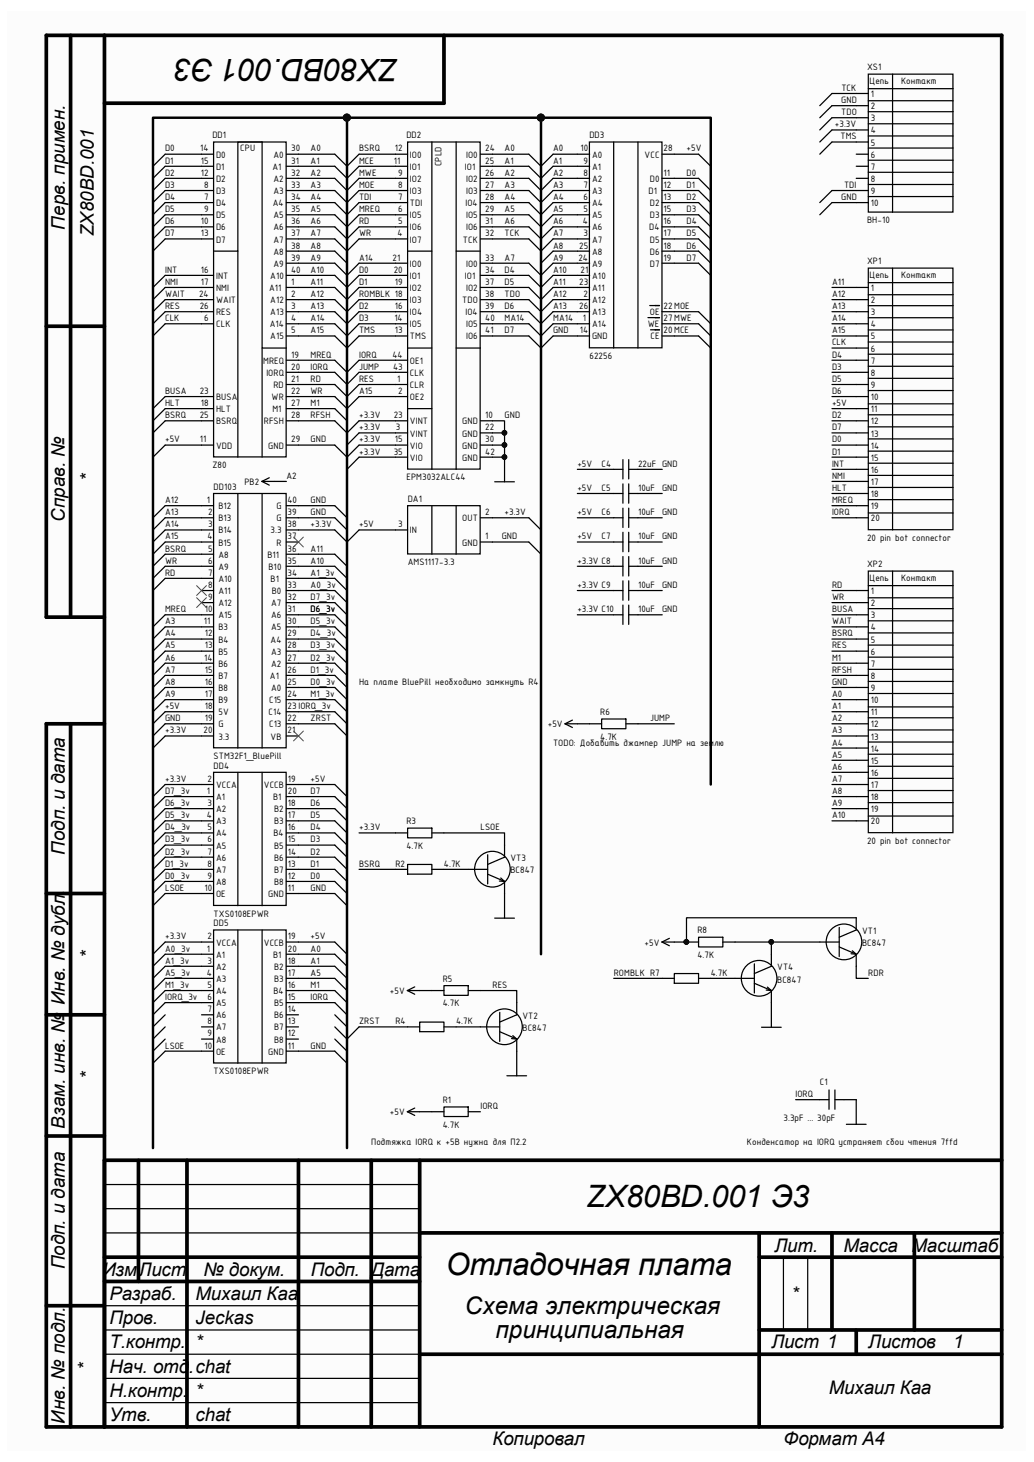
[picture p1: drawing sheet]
<svg xmlns="http://www.w3.org/2000/svg" width="210mm" height="297mm" viewBox="0 0 210 297" stroke-linecap="round" stroke-linejoin="round" font-family="sans-serif">
<path d="M1.5 2.3h206.9v292.5h-206.9z" fill="#fcfcfc"/>
<g fill="none" stroke="#000" stroke-width=".75">
<path d="M14.3 7.2v118.2M21.2 7.2v282.7M90.2 7.2v13.8h-69M9.4 66.3h11.8M21.2 125.4h-11.8v-118.2h194.1v282.7h-194.1v-142.9h11.8M14.3 147v142.9M9.4 181.5h11.8M9.4 206.2h11.8M9.4 230.8h11.8M21.2 235.7h182.3M28.1 235.7v24.6M38 235.7v54.2"/>
<path d="M60.6 235.7v54.2M75.4 235.7v54.2M85.2 235.7v54.2M21.2 255.4h64M85.2 250.5h118.3M154.2 255.4h49.3M154.2 250.5v39.4M169 250.5v19.7M185.7 250.5v19.7M9.4 265.3h11.8M21.2 260.3h64M85.2 275.1h118.3"/>
<path d="M154.2 270.2h49.3M173.9 270.2v4.9"/>
</g>
<g fill="none" stroke="#000" stroke-width=".25">
<path d="M176.4 15.1h17.2v28h-17.2zM176.4 19h-7.4l-2.5 2.5M176.4 18h17.2M181.3 15.1v28M43.4 28.8h14.7v64h-14.7zM43.4 38.7h-9.9l-2.4 2.5M43.4 36.2h-9.9l-2.4 2.5M43.4 33.8h-9.9l-2.4 2.4M43.4 31.3h-9.9l-2.4 2.5M58.2 38.7h9.8l2.5 2.5 2.4-2.5h9.9M58.2 36.2h9.8l2.5 2.5 2.4-2.5h9.9M58.2 33.8h9.8l2.5 2.4 2.4-2.4h9.9"/>
<path d="M58.2 31.3h9.8l2.5 2.5 2.4-2.5h9.9M82.8 28.8h14.7v66.5h-14.7zM87.7 28.8v66.6M92.6 28.8v66.6M97.6 31.3h9.8l2.5 2.5 2.4-2.5h7.5M97.6 33.8h9.8l2.5 2.4 2.4-2.4h7.5M97.6 38.7h9.8l2.5 2.5 2.4-2.5h7.5M97.6 36.2h9.8l2.5 2.5 2.4-2.5h7.5M119.7 28.8h14.8v41.9h-14.8zM124.6 28.8v41.9M129.6 28.8v41.9M134.5 36.2h7.4l2.5 2.5"/>
<path d="M134.5 38.7h7.4l2.5 2.5M134.5 31.3h7.4l2.5 2.5M173.9 36.2h2.5M173.9 33.8h2.5M173.9 31.3h2.5M176.4 38.7h-7.4l-2.5 2.5M176.4 28.8h-7.4l-2.5 2.5M176.4 21.5h-7.4l-2.5 2.4M176.4 23.9h-7.4l-2.5 2.5M176.4 26.4h-7.4l-2.5 2.4M176.4 20.5h17.2M176.4 22.7h17.2"/>
<path d="M176.4 25.1h17.2M176.4 27.6h17.2M176.4 30.1h17.2M176.4 32.6h17.2M176.4 35h17.2M176.4 37.5h17.2M176.4 39.9h17.2M43.4 51h4.9v-22.2h4.9v41.9h5M43.4 41.2h-9.9l-2.4 2.4M43.4 58.4h-9.9l-2.4 2.5M43.4 55.9h-9.9l-2.4 2.5M43.4 43.6h-9.9l-2.4 2.5"/>
<path d="M43.4 46.1h-9.9l-2.4 2.4M43.4 48.5h-9.9l-2.4 2.5M48.3 51v41.9M58.2 41.2h9.8l2.5 2.4 2.4-2.4h9.9M58.2 58.4h9.8l2.5 2.5 2.4-2.5h9.9M58.2 55.9h9.8l2.5 2.5 2.4-2.5h9.9M58.2 53.5h9.8l2.5 2.4 2.4-2.4h9.9M58.2 43.6h9.8l2.5 2.5 2.4-2.5h9.9M58.2 46.1h9.8l2.5 2.4 2.4-2.4h9.9M58.2 48.5h9.8l2.5 2.5 2.4-2.5h9.9M58.2 51h9.8l2.5 2.5M82.8 51h4.9"/>
<path d="M92.6 51h5M97.6 41.2h9.8l2.5 2.4 2.4-2.4h7.5M97.6 43.6h9.8l2.5 2.5 2.4-2.5h7.5M97.6 46.1h9.8l2.5 2.4 2.4-2.4h7.5M97.6 48.5h9.8l2.5 2.5 2.4-2.5h7.5M97.6 53.5h9.8l2.5 2.4 2.4-2.4h7.5M97.6 58.4h9.8l2.5 2.5 2.4-2.5h7.5M97.6 55.9h9.8l2.5 2.5 2.4-2.5h7.5M119.8 51h-7.5l-2.4 2.5M134.5 41.2h7.4l2.5 2.4M134.5 43.6h7.4l2.5 2.5M134.5 46.1h7.4l2.5 2.4"/>
<path d="M134.5 48.5h7.4l2.5 2.5M134.5 51h7.4l2.5 2.5M134.5 53.5h7.4l2.5 2.4M169 58.4h7.4M176.4 54.5h17.2v53.1h-17.2zM176.4 41.2h-7.4l-2.5 2.4M176.4 57.4h17.2M176.4 59.9h17.2M181.3 54.5v53.2M43.4 65.8h-9.9l-2.4 2.5M43.4 63.3h-9.9l-2.4 2.5M43.4 60.9h-9.9l-2.4 2.4"/>
<path d="M53.2 70.7v22.2M58.2 73.2h9.8l2.5 2.4 2.4-2.4h9.9M58.2 68.3h9.8l2.5 2.4 2.4-2.4h9.9M58.2 65.8h9.8l2.5 2.5 2.4-2.5h9.9M58.2 63.3h9.8l2.5 2.5 2.4-2.5h9.9M58.2 60.9h9.8l2.5 2.4 2.4-2.4h9.9M58.2 75.6h9.8l2.5 2.5 2.4-2.5h9.9M58.2 78.1h9.8l2.5 2.5 2.4-2.5h9.9M82.8 70.7h4.9M92.6 70.7h5M97.6 60.9h9.8l2.5 2.4 2.4-2.4h7.5M97.6 63.3h9.8l2.5 2.5 2.4-2.5h7.5"/>
<path d="M97.6 65.8h9.8l2.5 2.5 2.4-2.5h7.5M97.6 68.3h9.8l2.5 2.4 2.4-2.4h7.5M131.6 64.5h2.4M132 62.1h2M132.1 67h1.9M134.5 63.3h7.4l2.5 2.5M134.5 65.8h7.4l2.5 2.5M134.5 68.3h7.4l2.5 2.4M169 68.3h7.4M169 65.8h7.4M169 63.3h7.4M169 60.9h7.4"/>
<path d="M169 75.6h7.4M169 73.2h7.4M169 78.1h7.4M169 70.7h7.4M176.4 64.6h17.2M176.4 67h17.2M176.4 62.1h17.2M176.4 69.5h17.2M176.4 72h17.2M176.4 74.4h17.2M176.4 76.9h17.2M176.4 79.3h17.2"/>
<path d="M43.4 85.5h-9.9l-2.4 2.4M43.4 90.4h-9.9l-2.4 2.5M43.4 80.6h-9.9l-2.4 2.4M43.4 83h-9.9l-2.4 2.5M53.2 97.8h5M53.2 97.8l1.5 .8M54.7 97.1l-1.5 .7M58.2 85.5h9.8l2.5 2.4 2.4-2.4h9.9M58.2 90.4h9.8l2.5 2.5 2.4-2.5h9.9M58.2 80.6h9.8l2.5 2.4 2.4-2.4h9.9M58.2 83h9.8l2.5 2.5M82.8 87.9h-9.9l-2.4 2.5"/>
<path d="M82.8 92.9h-9.9l-2.4 2.5M82.8 83h4.9M97.6 85.5h4.9v7.4h-4.9M97.6 90.4h4.9M97.6 87.9h4.9M100.5 97.9h4M102.5 92.9v5M117.3 95.4h9.2M126.5 93.4v3.9M126.5 98.3v3.9M127.7 95.4h6.8M127.7 93.4v3.9"/>
<path d="M127.7 98.3v3.9M169 85.5h7.4M169 90.4h7.4M169 87.9h7.4M169 92.9h7.4M169 80.6h7.4M169 83h7.4M169 95.4h7.4M169 97.8h7.4M176.4 82h17.2M176.4 84.3h17.2M176.4 86.7h17.2"/>
<path d="M176.4 89.2h17.2M176.4 91.6h17.2M176.4 94.1h17.2M176.4 96.6h17.2M176.4 99h17.2M40.9 120h2.5M43.4 100.3h14.7v51.6h-14.7zM43.4 117.5h-9.9l-2.4 2.5M43.4 107.7h-9.9l-2.4 2.4M43.4 105.2h-9.9l-2.4 2.5M43.4 110.1h-9.9l-2.4 2.5M43.4 115h-9.9l-2.4 2.5"/>
<path d="M43.4 102.7h-9.9l-2.4 2.5M43.4 112.6h-9.9l-2.4 2.4M48.3 100.3v51.7M53.2 100.3v51.7M58.2 107.7h9.8l2.5 2.4 2.4-2.4h9.9M58.2 105.2h9.8l2.5 2.5M58.2 110.1h2.4M58.2 115h9.8l2.5 2.5M58.2 120h9.8l2.5 2.4M58.2 102.7h9.8l2.5 2.5M58.2 112.6h9.8l2.5 2.4M58.2 117.5h9.8l2.5 2.5"/>
<path d="M82.8 102.7h14.7v9.8h-14.7zM87.7 102.7v9.9M92.6 102.7v9.9M97.6 105.2h9.8l2.5 2.5M97.6 110.1h9.8l2.5 2.5M117.3 105.2h9.2M117.3 110.1h9.2M117.3 100.3h9.2M117.3 115h9.2M117.3 120h9.2M126.5 103.2v4M126.5 108.1v4"/>
<path d="M126.5 113.1v3.9M126.5 118v3.9M127.7 103.2v4M127.7 108.1v4M127.7 113.1v3.9M127.7 118v3.9M127.7 105.2h6.8M127.7 110.1h6.8M127.7 100.3h6.8M127.7 115h6.8M127.7 120h6.8M169 105.2h7.4"/>
<path d="M169 100.3h7.4M169 120h7.4M169 102.7h7.4M176.4 116h17.2v53.2h-17.2zM176.4 101.5h17.2M176.4 104.2h17.2M176.4 119h17.2M181.3 116v53.2M40.9 122.4h2.5M43.4 139.7h-9.9l-2.4 2.4M43.4 124.9h-9.9l-2.4 2.5M43.4 132.3h-9.9l-2.4 2.4"/>
<path d="M43.4 127.4h-9.9l-2.4 2.4M43.4 134.7h-9.9l-2.4 2.5M43.4 137.2h-9.9l-2.4 2.5M43.4 129.8h-9.9l-2.4 2.5M58.2 124.9h9.8l2.5 2.5M58.2 132.3h9.8l2.5 2.4M58.2 122.4h9.8l2.5 2.5M58.2 127.4h9.8l2.5 2.4M58.2 134.7h9.8l2.5 2.5M58.2 137.2h9.8l2.5 2.5M58.2 139.7h9.8l2.5 2.4M58.2 129.8h9.8l2.5 2.5"/>
<path d="M117.3 124.9h9.2M126.5 122.9v4M127.7 122.9v4M127.7 124.9h6.8M169 124.9h7.4M169 132.3h7.4M169 122.4h7.4M169 127.4h7.4M169 134.7h7.4M169 137.2h7.4M169 139.7h7.4M169 129.8h7.4"/>
<path d="M176.4 121.4h17.2M176.4 123.6h17.2M176.4 126.1h17.2M176.4 128.6h17.2M176.4 131.1h17.2M176.4 133.5h17.2M176.4 136h17.2M176.4 138.4h17.2M43.4 156.9h14.7v27h-14.7zM43.4 147h-9.9l-2.4 2.5M43.4 159.4h-9.9l-2.4 2.4M43.4 142.1h-9.9l-2.4 2.5"/>
<path d="M43.4 149.5h-9.9l-2.4 2.5M43.4 144.6h-9.9l-2.4 2.4M48.3 156.9v27.1M53.2 156.9v27.1M58.2 159.4h9.8l2.5 2.4M58.2 147h9.8l2.5 2.5M58.2 142.1h9.8l2.5 2.5M58.2 149.5h2.4M58.2 144.6h9.8l2.5 2.4M114.8 147h7.4M114.8 147l1.5 .8M116.3 146.3l-1.5 .7"/>
<path d="M122.2 146.1h4.9v1.9h-4.9zM127.1 147h9.9M169 159.4h7.4M169 147h7.4M169 142.1h7.4M169 149.5h7.4M169 144.6h7.4M169 152h7.4M169 154.4h7.4M169 156.9h7.4M176.4 140.9h17.2M176.4 143.6h17.2"/>
<path d="M176.4 145.8h17.2M176.4 148.3h17.2M176.4 150.7h17.2M176.4 153.2h17.2M176.4 155.7h17.2M176.4 158.1h17.2M43.4 161.8h-9.9l-2.4 2.5M43.4 164.3h-9.9l-2.4 2.5M43.4 166.8h-9.9l-2.4 2.4M43.4 169.2h-9.9l-2.4 2.5M43.4 171.7h-9.9l-2.4 2.4M43.4 174.1h-9.9l-2.4 2.5"/>
<path d="M43.4 176.6h-9.9l-2.4 2.5M43.4 179.1h-9.9l-2.4 2.4M58.2 161.8h9.8l2.5 2.5M58.2 164.3h9.8l2.5 2.5M58.2 166.8h9.8l2.5 2.4M58.2 169.2h9.8l2.5 2.5M58.2 171.7h9.8l2.5 2.4M58.2 174.1h9.8l2.5 2.5M58.2 176.6h9.8l2.5 2.5M58.2 179.1h9.8l2.5 2.4M72.9 169.2h9.9M72.9 176.6h9.9"/>
<path d="M82.8 168.2h4.9v2h-4.9zM82.8 175.6h4.9v2h-4.9zM87.7 169.2h14.8v4.9l-3.4 1.5M87.7 176.6h11.4M99.1 177.6l3.4 1.5v7.4M99.1 173.6v6M101.7 178.4l.8 .7-1.1-.1M169 161.8h7.4M169 164.3h7.4M169 166.8h7.4M176.4 160.6h17.2M176.4 163.1h17.2"/>
<path d="M176.4 165.8h17.2M43.4 188.9h14.7v27h-14.7zM43.4 181.5h-9.9l-2.4 2.5M43.4 193.9h-9.9l-2.4 2.4M43.4 196.3h-9.9l-2.4 2.5M43.4 198.8h-9.9l-2.4 2.4M43.4 191.4h-9.9l-2.4 2.5M48.3 188.9v27.1M53.2 188.9v27.1M58.2 181.5h9.8l2.5 2.5M58.2 193.9h9.8l2.5 2.4M58.2 196.3h9.8l2.5 2.5"/>
<path d="M58.2 198.8h9.8l2.5 2.4M58.2 191.4h9.8l2.5 2.5M100.5 186.5h4M124.6 198.8h12.4M134.5 191.4l1.5 .7M136 190.6l-1.5 .8M137 197.8h4.9v2h-4.9zM139.4 191.4h2.5M141.9 190.4h4.9v2h-4.9zM141.9 198.8h11.3M146.8 191.4h9.9v4.9l-3.5 1.5M153.2 199.8l3.5 1.4v7.5"/>
<path d="M153.2 195.8v5.9M156.7 191.4h13.8M170.5 192.4l3.4 1.5v4.9h2.5M170.5 190.4l3.4-1.5v-2.5h-34.5v5h-4.9M170.5 188.4v5.9M173.1 193.2l.8 .7-1-.1M33.5 206.2l-2.4 2.4M33.5 208.6l-2.4 2.5M33.5 211.1l-2.4 2.4M40.9 208.6h2.5M40.9 206.2h2.5M40.9 211.1h2.5"/>
<path d="M43.4 201.2h-9.9l-2.4 2.5M43.4 213.5h-9.9l-2.4 2.5M43.4 203.7h-9.9l-2.4 2.5M58.2 201.2h9.8l2.5 2.5M58.2 208.6h2.4M58.2 213.5h9.8l2.5 2.5M58.2 203.7h9.8l2.5 2.5M58.2 206.2h2.4M58.2 211.1h2.4M68 208.6l2.5 2.5 2.4-2.5h12.3M68 206.2l2.5 2.4M68 211.1l2.5 2.4"/>
<path d="M82.7 201.2l1.5 .8M82.7 201.2h7.5M84.2 200.5l-1.5 .7M85.2 207.6h5v2h-5zM90.2 200.2h4.9v2h-4.9zM90.2 208.6h11.3M95.1 201.2h9.9v5l-3.5 1.4M101.5 209.6l3.5 1.5v7.4M101.5 205.7v5.9M103 218.5h4M104.2 210.4l.8 .7-1.1-.1M154.7 208.7h4"/>
<path d="M155.9 200.5l.8 .7-1.1-.1M82.7 225.9h7.5M82.7 225.9l1.5 .7M84.2 225.1l-1.5 .8M90.2 224.9h4.9v1.9h-4.9zM95.1 225.9h2.5M161.6 223.4h6.8M168.4 221.4v4M169.6 223.4h4.3v5M169.6 221.4v4M171.9 228.4h4M21.2 250.5h64"/>
<path d="M21.2 245.5h64M21.2 240.6h64M159.1 255.4v14.8M164.1 255.4v14.8M21.2 275.1h64M21.2 270.2h64M21.2 265.3h64M21.2 285h64M21.2 280h64"/>
<circle cx="100" cy="176.6" r="3.6"/>
<circle cx="154.2" cy="198.7" r="3.6"/>
<circle cx="171.4" cy="191.3" r="3.6"/>
<circle cx="102.5" cy="208.6" r="3.6"/>
</g>
<g fill="#0e0e0e" stroke="#0e0e0e" stroke-width=".2">
<circle cx="102.5" cy="92.8" r=".47"/>
<circle cx="139.4" cy="191.4" r=".47"/>
<circle cx="102.5" cy="90.4" r=".47"/>
<circle cx="102.5" cy="87.9" r=".47"/>
<circle cx="156.6" cy="191.4" r=".47"/>
<circle cx="109.9" cy="23.9" r=".73"/>
<circle cx="70.5" cy="23.9" r=".73"/>
</g>
<path d="M39.9 119l2 2M41.9 119l-2 2M59.6 109.1l2 2M61.6 109.1l-2 2M39.9 121.4l2 2M41.9 121.4l-2 2M59.6 148.5l2 2M61.6 148.5l-2 2" fill="none" stroke="#4c4c4c" stroke-width=".2"/>
<path d="M70.5 23.9v209.3M109.9 23.9v170M144.4 159.4v-135.5h-113.3v209.3" fill="none" stroke="#000" stroke-width=".5"/>
<g font-size="6.3">
<text x="80.9" y="11.9" transform="rotate(-180 80.9 11.9)">ZX80BD.001 Э3</text>
<text x="119.1" y="245.2">ZX80BD.001 Э3</text>
<text x="90.6" y="259">Отладочная плата</text>
</g>
<g font-size="4.9">
<text x="94.4" y="267">Схема электрическая</text>
<text x="100.7" y="271.9">принципиальная</text>
</g>
<g font-size="3.8">
<text x="13.2" y="46.6" transform="rotate(-90 13.2 46.6)">Перв. примен.</text>
<text x="19.1" y="48" transform="rotate(-90 19.1 48)">ZX80BD.001</text>
<text x="19.1" y="97.7" transform="rotate(-90 19.1 97.7)">*</text>
<text x="13.2" y="106" transform="rotate(-90 13.2 106)">Справ. №</text>
<text x="13.2" y="173.6" transform="rotate(-90 13.2 173.6)">Подп. и дата</text>
<text x="19.1" y="194.7" transform="rotate(-90 19.1 194.7)">*</text>
<text x="13.2" y="204.2" transform="rotate(-90 13.2 204.2)">Инв. № дубл.</text>
<text x="19.1" y="219.3" transform="rotate(-90 19.1 219.3)">*</text>
<text x="13.2" y="229.3" transform="rotate(-90 13.2 229.3)">Взам. инв. №</text>
<text x="13.2" y="257.9" transform="rotate(-90 13.2 257.9)">Подп. и дата</text>
<text x="157.3" y="254.3">Лит.</text>
<text x="171.3" y="254.3">Масса</text>
<text x="185.2" y="254.3">Масштаб</text>
<text x="20.8" y="259.2">Изм.</text>
<text x="28.2" y="259.2">Лист</text>
<text x="41.3" y="259.2">№ докум.</text>
<text x="63.1" y="259.2">Подп. Дата</text>
<text x="22.2" y="269">Пров.</text>
<text x="22.2" y="264.1">Разраб.</text>
<text x="39.7" y="269">Jeckas</text>
<text x="39.7" y="264.1">Михаил Каа</text>
<text x="160.7" y="264.1">*</text>
<text x="22.2" y="273.9">Т.контр.</text>
<text x="39.7" y="273.9">*</text>
<text x="156.7" y="273.9">Лист 1</text>
<text x="176.4" y="273.9">Листов</text>
<text x="193.6" y="273.9">1</text>
<text x="18.6" y="278.4" transform="rotate(-90 18.6 278.4)">*</text>
<text x="22.2" y="278.8">Нач. отд.chat</text>
<text x="22.2" y="283.8">Н.контр.</text>
<text x="39.7" y="283.8">*</text>
<text x="168.3" y="283.3">Михаил Каа</text>
<text x="13.2" y="289.2" transform="rotate(-90 13.2 289.2)">Инв. № подл.</text>
<text x="22.2" y="288.7">Утв.</text>
<text x="39.7" y="288.7">chat</text>
<text x="100" y="293.6">Копировал</text>
<text x="159.1" y="293.6">Формат А4</text>
</g>
<g font-size="2">
<text x="176.1" y="14.3">XS1</text>
<text x="176.6" y="17">Цепь</text>
<text x="183" y="17">Контакт</text>
<text x="170.9" y="21">GND</text>
<text x="170.9" y="23.4">TDO</text>
<text x="170.9" y="18.5">TCK</text>
<text x="176.9" y="19.7">1</text>
<text x="176.9" y="22.2">2</text>
<text x="43.1" y="28.1">DD1</text>
<text x="82.5" y="28.1">DD2</text>
<text x="119.7" y="28.1">DD3</text>
<text x="169.6" y="25.9">+3.3V</text>
<text x="170.7" y="28.3">TMS</text>
<text x="176.9" y="24.6">3</text>
<text x="176.9" y="27.1">4</text>
<text x="176.9" y="29.6">5</text>
<text x="33.5" y="30.8">D0</text>
<text x="33.5" y="33.2">D1</text>
<text x="33.5" y="35.7">D2</text>
<text x="40.7" y="30.8">14</text>
<text x="40.8" y="35.7">12</text>
<text x="40.8" y="33.2">15</text>
<text x="43.9" y="32">D0</text>
<text x="43.9" y="34.5">D1</text>
<text x="48.8" y="30.8">CPU</text>
<text x="55.3" y="34.5">A1</text>
<text x="55.5" y="32">A0</text>
<text x="59.1" y="30.8">30</text>
<text x="59.1" y="33.2">31</text>
<text x="59.1" y="35.7">32</text>
<text x="63.1" y="30.8">A0</text>
<text x="63.1" y="33.2">A1</text>
<text x="63.1" y="35.7">A2</text>
<text x="72.9" y="33.2">MCE</text>
<text x="72.9" y="35.7">MWE</text>
<text x="72.9" y="30.8">BSRQ</text>
<text x="80" y="33.2">11</text>
<text x="80.2" y="30.8">12</text>
<text x="80.9" y="35.7">9</text>
<text x="83.3" y="34.5">IO1</text>
<text x="83.3" y="32">IO0</text>
<text x="89.7" y="33.8" transform="rotate(-90 89.7 33.8)">CPLD</text>
<text x="94.4" y="34.5">IO1</text>
<text x="94.7" y="32">IO0</text>
<text x="98.6" y="30.8">24</text>
<text x="98.6" y="33.2">25</text>
<text x="98.6" y="35.7">26</text>
<text x="102.5" y="30.8">A0</text>
<text x="102.5" y="33.2">A1</text>
<text x="102.5" y="35.7">A2</text>
<text x="112.4" y="30.8">A0</text>
<text x="112.4" y="33.2">A1</text>
<text x="112.4" y="35.7">A2</text>
<text x="117.9" y="30.8">10</text>
<text x="118.5" y="33.2">9</text>
<text x="118.5" y="35.7">8</text>
<text x="120.3" y="32">A0</text>
<text x="120.3" y="34.5">A1</text>
<text x="130.9" y="32">VCC</text>
<text x="134.7" y="30.8">28</text>
<text x="134.7" y="35.7">11</text>
<text x="139.4" y="35.7">D0</text>
<text x="139.4" y="30.8">+5V</text>
<text x="176.9" y="32">6</text>
<text x="176.9" y="34.5">7</text>
<text x="33.5" y="38.2">D3</text>
<text x="33.5" y="40.6">D4</text>
<text x="41.5" y="40.6">7</text>
<text x="41.5" y="38.2">8</text>
<text x="43.9" y="41.9">D4</text>
<text x="43.9" y="39.4">D3</text>
<text x="43.9" y="37">D2</text>
<text x="55.4" y="41.9">A4</text>
<text x="55.5" y="37">A2</text>
<text x="55.5" y="39.4">A3</text>
<text x="59.1" y="38.2">33</text>
<text x="59.1" y="40.6">34</text>
<text x="63.1" y="38.2">A3</text>
<text x="63.1" y="40.6">A4</text>
<text x="72.9" y="40.6">TDI</text>
<text x="72.9" y="38.2">MOE</text>
<text x="80.9" y="40.6">7</text>
<text x="80.9" y="38.2">8</text>
<text x="83.3" y="41.9">TDI</text>
<text x="83.3" y="39.4">IO3</text>
<text x="83.3" y="37">IO2</text>
<text x="94.6" y="41.9">IO4</text>
<text x="94.7" y="37">IO2</text>
<text x="94.7" y="39.4">IO3</text>
<text x="98.6" y="38.2">27</text>
<text x="98.6" y="40.6">28</text>
<text x="102.5" y="38.2">A3</text>
<text x="102.5" y="40.6">A4</text>
<text x="112.4" y="38.2">A3</text>
<text x="112.4" y="40.6">A4</text>
<text x="118.5" y="38.2">7</text>
<text x="118.5" y="40.6">6</text>
<text x="120.3" y="37">A2</text>
<text x="120.3" y="39.4">A3</text>
<text x="120.3" y="41.9">A4</text>
<text x="131.7" y="39.4">D1</text>
<text x="132" y="37">D0</text>
<text x="132" y="41.9">D2</text>
<text x="134.7" y="38.2">12</text>
<text x="134.7" y="40.6">13</text>
<text x="139.4" y="38.2">D1</text>
<text x="139.4" y="40.6">D2</text>
<text x="170.9" y="40.6">GND</text>
<text x="171.4" y="38.2">TDI</text>
<text x="176.9" y="37">8</text>
<text x="176.9" y="39.4">9</text>
<text x="176.9" y="41.9">10</text>
<text x="33.5" y="43.1">D5</text>
<text x="33.5" y="45.6">D6</text>
<text x="40.8" y="45.6">10</text>
<text x="41.5" y="43.1">9</text>
<text x="43.9" y="44.4">D5</text>
<text x="43.9" y="46.8">D6</text>
<text x="55.5" y="44.4">A5</text>
<text x="55.5" y="46.8">A6</text>
<text x="59.1" y="43.1">35</text>
<text x="59.1" y="45.6">36</text>
<text x="63.1" y="43.1">A5</text>
<text x="63.1" y="45.6">A6</text>
<text x="72.9" y="43.1">MREQ</text>
<text x="72.9" y="45.6">RD</text>
<text x="80.9" y="45.6">5</text>
<text x="80.9" y="43.1">6</text>
<text x="83.3" y="46.8">IO6</text>
<text x="83.3" y="44.4">IO5</text>
<text x="94.7" y="44.4">IO5</text>
<text x="94.7" y="46.8">IO6</text>
<text x="98.6" y="43.1">29</text>
<text x="98.6" y="45.6">31</text>
<text x="102.5" y="43.1">A5</text>
<text x="102.5" y="45.6">A6</text>
<text x="112.4" y="43.1">A5</text>
<text x="112.4" y="45.6">A6</text>
<text x="118.4" y="45.6">4</text>
<text x="118.5" y="43.1">5</text>
<text x="120.3" y="44.4">A5</text>
<text x="120.3" y="46.8">A6</text>
<text x="131.9" y="46.8">D4</text>
<text x="132" y="44.4">D3</text>
<text x="134.7" y="43.1">15</text>
<text x="134.7" y="45.6">16</text>
<text x="139.4" y="43.1">D3</text>
<text x="139.4" y="45.6">D4</text>
<text x="176.1" y="45.3">BH-10</text>
<text x="33.5" y="48">D7</text>
<text x="40.8" y="48">13</text>
<text x="43.9" y="49.3">D7</text>
<text x="55.5" y="49.3">A7</text>
<text x="55.5" y="51.7">A8</text>
<text x="59.1" y="48">37</text>
<text x="59.1" y="50.5">38</text>
<text x="59.1" y="53">39</text>
<text x="63.1" y="48">A7</text>
<text x="63.1" y="50.5">A8</text>
<text x="63.1" y="53">A9</text>
<text x="72.9" y="48">WR</text>
<text x="72.9" y="53">A14</text>
<text x="79.7" y="53">21</text>
<text x="80.7" y="48">4</text>
<text x="83.3" y="49.3">IO7</text>
<text x="94" y="49.3">TCK</text>
<text x="98.6" y="48">32</text>
<text x="98.6" y="53">33</text>
<text x="102.5" y="48">TCK</text>
<text x="102.5" y="53">A7</text>
<text x="112.4" y="48">A7</text>
<text x="112.4" y="50.5">A8</text>
<text x="112.4" y="53">A9</text>
<text x="117.5" y="53">24</text>
<text x="117.6" y="50.5">25</text>
<text x="118.5" y="48">3</text>
<text x="120.3" y="49.3">A7</text>
<text x="120.3" y="51.7">A8</text>
<text x="132" y="49.3">D5</text>
<text x="132" y="51.7">D6</text>
<text x="134.7" y="48">17</text>
<text x="134.7" y="50.5">18</text>
<text x="134.7" y="53">19</text>
<text x="139.4" y="48">D5</text>
<text x="139.4" y="50.5">D6</text>
<text x="139.4" y="53">D7</text>
<text x="176.1" y="53.7">XP1</text>
<text x="33.5" y="55.4">INT</text>
<text x="33.5" y="57.9">NMI</text>
<text x="40.8" y="55.4">16</text>
<text x="40.8" y="57.9">17</text>
<text x="43.9" y="56.6">INT</text>
<text x="43.9" y="59.1">NMI</text>
<text x="54.7" y="59.1">A11</text>
<text x="54.9" y="56.6">A10</text>
<text x="55.5" y="54.2">A9</text>
<text x="59.1" y="57.9">1</text>
<text x="59.1" y="55.4">40</text>
<text x="63.1" y="57.9">A11</text>
<text x="63.1" y="55.4">A10</text>
<text x="72.9" y="55.4">D0</text>
<text x="72.9" y="57.9">D1</text>
<text x="80" y="55.4">20</text>
<text x="80.2" y="57.9">19</text>
<text x="83.3" y="59.1">IO2</text>
<text x="83.3" y="56.6">IO1</text>
<text x="83.3" y="54.2">IO0</text>
<text x="94.4" y="56.6">IO1</text>
<text x="94.7" y="54.2">IO0</text>
<text x="94.7" y="59.1">IO2</text>
<text x="98.6" y="55.4">34</text>
<text x="98.6" y="57.9">37</text>
<text x="102.5" y="55.4">D4</text>
<text x="102.5" y="57.9">D5</text>
<text x="112.4" y="57.9">A11</text>
<text x="112.4" y="55.4">A10</text>
<text x="117.6" y="57.9">23</text>
<text x="117.9" y="55.4">21</text>
<text x="120.3" y="54.2">A9</text>
<text x="120.3" y="56.6">A10</text>
<text x="120.3" y="59.1">A11</text>
<text x="132" y="54.2">D7</text>
<text x="169" y="57.9">A11</text>
<text x="176.6" y="56.4">Цепь</text>
<text x="176.9" y="59.1">1</text>
<text x="183" y="56.4">Контакт</text>
<text x="33.5" y="62.8">RES</text>
<text x="33.5" y="65.3">CLK</text>
<text x="33.5" y="60.3">WAIT</text>
<text x="40.4" y="60.3">24</text>
<text x="40.6" y="62.8">26</text>
<text x="41.5" y="65.3">6</text>
<text x="43.9" y="61.6">WAIT</text>
<text x="43.9" y="64.1">RES</text>
<text x="54.9" y="61.6">A12</text>
<text x="54.9" y="64.1">A13</text>
<text x="59.1" y="60.3">2</text>
<text x="59.1" y="62.8">3</text>
<text x="59.1" y="65.3">4</text>
<text x="63.1" y="60.3">A12</text>
<text x="63.1" y="62.8">A13</text>
<text x="63.1" y="65.3">A14</text>
<text x="72.9" y="60.3">ROMBLK 18</text>
<text x="72.9" y="65.3">D3</text>
<text x="72.9" y="62.8">D2</text>
<text x="80.1" y="65.3">14</text>
<text x="80.2" y="62.8">16</text>
<text x="83.3" y="64.1">IO4</text>
<text x="83.3" y="61.6">IO3</text>
<text x="93.9" y="61.6">TDO</text>
<text x="94.6" y="64.1">IO4</text>
<text x="98.6" y="60.3">38</text>
<text x="98.6" y="62.8">39</text>
<text x="98.6" y="65.3">40</text>
<text x="102.5" y="60.3">TDO</text>
<text x="102.5" y="65.3">MA14</text>
<text x="102.5" y="62.8">D6</text>
<text x="112.3" y="65.3">MA14</text>
<text x="112.4" y="60.3">A12</text>
<text x="112.4" y="62.8">A13</text>
<text x="117.6" y="62.8">26</text>
<text x="118.4" y="65.3">1</text>
<text x="118.5" y="60.3">2</text>
<text x="120.3" y="61.6">A12</text>
<text x="120.3" y="64.1">A13</text>
<text x="132" y="64.1">OE</text>
<text x="134.7" y="62.8">22 MOE</text>
<text x="134.7" y="65.3">27 MWE</text>
<text x="169" y="60.3">A12</text>
<text x="169" y="62.8">A13</text>
<text x="169" y="65.3">A14</text>
<text x="176.9" y="61.6">2</text>
<text x="176.9" y="64.1">3</text>
<text x="43.9" y="66.5">CLK</text>
<text x="54.8" y="66.5">A14</text>
<text x="54.9" y="69">A15</text>
<text x="59.1" y="67.7">5</text>
<text x="63.1" y="67.7">A15</text>
<text x="72.9" y="67.7">TMS</text>
<text x="80.2" y="67.7">13</text>
<text x="83.3" y="69">TMS</text>
<text x="83.3" y="66.5">IO5</text>
<text x="94.7" y="66.5">IO5</text>
<text x="94.7" y="69">IO6</text>
<text x="98.6" y="67.7">41</text>
<text x="102.5" y="67.7">D7</text>
<text x="112.4" y="67.7">GND</text>
<text x="117.8" y="67.7">14</text>
<text x="120.3" y="66.5">A14</text>
<text x="120.3" y="69">GND</text>
<text x="131.6" y="66.5">WE</text>
<text x="132.1" y="69">CE</text>
<text x="134.7" y="67.7">20 MCE</text>
<text x="169" y="67.7">A15</text>
<text x="169" y="70.2">CLK</text>
<text x="176.9" y="66.5">4</text>
<text x="176.9" y="69">5</text>
<text x="176.9" y="71.5">6</text>
<text x="53.5" y="73.9">MREQ</text>
<text x="54.1" y="76.4">IORQ</text>
<text x="59.1" y="72.6">19</text>
<text x="59.1" y="75.1">20</text>
<text x="59.1" y="77.6">21</text>
<text x="63.1" y="72.6">MREQ</text>
<text x="63.1" y="75.1">IORQ</text>
<text x="63.1" y="77.6">RD</text>
<text x="72.9" y="77.6">RES</text>
<text x="72.9" y="72.6">IORQ</text>
<text x="72.9" y="75.1">JUMP</text>
<text x="79.7" y="72.6">44</text>
<text x="79.8" y="75.1">43</text>
<text x="80.6" y="77.6">1</text>
<text x="83.3" y="76.4">CLK</text>
<text x="83.3" y="73.9">OE1</text>
<text x="119.7" y="72.9">62256</text>
<text x="169" y="72.6">D4</text>
<text x="169" y="75.1">D3</text>
<text x="169" y="77.6">D5</text>
<text x="176.9" y="73.9">7</text>
<text x="176.9" y="76.4">8</text>
<text x="33.5" y="82.5">HLT</text>
<text x="33.5" y="80.1">BUSA</text>
<text x="40.6" y="80.1">23</text>
<text x="40.8" y="82.5">18</text>
<text x="43.9" y="83.7">HLT</text>
<text x="43.9" y="81.3">BUSA</text>
<text x="55.2" y="81.3">WR</text>
<text x="55.3" y="83.7">M1</text>
<text x="55.5" y="78.8">RD</text>
<text x="59.1" y="80.1">22</text>
<text x="59.1" y="82.5">27</text>
<text x="63.1" y="80.1">WR</text>
<text x="63.1" y="82.5">M1</text>
<text x="72.9" y="80.1">A15</text>
<text x="80.9" y="80.1">2</text>
<text x="83.3" y="78.8">CLR</text>
<text x="83.3" y="81.3">OE2</text>
<text x="169" y="80.1">D6</text>
<text x="169" y="82.5">+5V</text>
<text x="176.9" y="78.8">9</text>
<text x="176.9" y="81.3">10</text>
<text x="176.9" y="83.7">11</text>
<text x="33.5" y="89.9">+5V</text>
<text x="33.5" y="85">BSRQ</text>
<text x="40.6" y="85">25</text>
<text x="40.6" y="89.9">11</text>
<text x="43.9" y="86.2">BSRQ</text>
<text x="53.6" y="86.2">RFSH</text>
<text x="59.1" y="85">28</text>
<text x="59.1" y="89.9">29</text>
<text x="63.1" y="89.9">GND</text>
<text x="63.1" y="85">RFSH</text>
<text x="72.9" y="85">+3.3V</text>
<text x="72.9" y="87.4">+3.3V</text>
<text x="72.9" y="89.9">+3.3V</text>
<text x="80" y="85">23</text>
<text x="80.2" y="89.9">15</text>
<text x="80.4" y="87.4">3</text>
<text x="83.3" y="86.2">VINT</text>
<text x="83.3" y="88.7">VINT</text>
<text x="93.9" y="86.2">GND</text>
<text x="93.9" y="88.7">GND</text>
<text x="98.6" y="85">10</text>
<text x="98.6" y="87.4">22</text>
<text x="98.6" y="89.9">30</text>
<text x="102.5" y="85">GND</text>
<text x="169" y="85">D2</text>
<text x="169" y="87.4">D7</text>
<text x="169" y="89.9">D0</text>
<text x="176.9" y="86.2">12</text>
<text x="176.9" y="88.7">13</text>
<text x="43.1" y="95.1">Z80</text>
<text x="43.9" y="91.1">VDD</text>
<text x="54.5" y="91.1">GND</text>
<text x="72.9" y="92.4">+3.3V</text>
<text x="80" y="92.4">35</text>
<text x="83.3" y="91.1">VIO</text>
<text x="83.3" y="93.6">VIO</text>
<text x="93.9" y="91.1">GND</text>
<text x="93.9" y="93.6">GND</text>
<text x="98.6" y="92.4">42</text>
<text x="117.3" y="94.8">+5V</text>
<text x="122.2" y="94.8">C4</text>
<text x="129.6" y="94.8">22uF GND</text>
<text x="169" y="92.4">D1</text>
<text x="169" y="94.8">INT</text>
<text x="176.9" y="91.1">14</text>
<text x="176.9" y="93.6">15</text>
<text x="43.4" y="99.5">DD103</text>
<text x="49.7" y="98.5">PB2</text>
<text x="58.2" y="97.3">A2</text>
<text x="82.5" y="97.6">EPM3032ALC44</text>
<text x="82.8" y="101.9">DA1</text>
<text x="117.3" y="99.7">+5V</text>
<text x="122.2" y="99.7">C5</text>
<text x="129.6" y="99.7">10uF</text>
<text x="134.5" y="99.7">GND</text>
<text x="169" y="97.3">NMI</text>
<text x="169" y="99.7">HLT</text>
<text x="176.9" y="96.1">16</text>
<text x="176.9" y="98.5">17</text>
<text x="176.9" y="101">18</text>
<text x="33.5" y="102.2">A12</text>
<text x="33.5" y="104.6">A13</text>
<text x="33.5" y="107.1">A14</text>
<text x="42" y="102.2">1</text>
<text x="42.2" y="104.6">2</text>
<text x="42.2" y="107.1">3</text>
<text x="44.4" y="103.5">B12</text>
<text x="44.4" y="105.9">B13</text>
<text x="56.1" y="103.5">G</text>
<text x="56.1" y="105.9">G</text>
<text x="58.4" y="102.2">40</text>
<text x="58.4" y="104.6">39</text>
<text x="58.4" y="107.1">38</text>
<text x="63.1" y="102.2">GND</text>
<text x="63.1" y="104.6">GND</text>
<text x="63.1" y="107.1">+3.3V</text>
<text x="72.9" y="107.1">+5V</text>
<text x="80.9" y="107.1">3</text>
<text x="93.9" y="105.9">OUT</text>
<text x="98.6" y="104.6">2</text>
<text x="102.5" y="104.6">+3.3V</text>
<text x="117.3" y="104.6">+5V</text>
<text x="122.2" y="104.6">C6</text>
<text x="129.6" y="104.6">10uF</text>
<text x="134.5" y="104.6">GND</text>
<text x="169" y="104.6">IORQ</text>
<text x="169" y="102.2">MREQ</text>
<text x="176.9" y="103.5">19</text>
<text x="176.9" y="105.9">20</text>
<text x="33.5" y="109.6">A15</text>
<text x="33.5" y="112.1">BSRQ</text>
<text x="42.1" y="109.6">4</text>
<text x="42.2" y="112.1">5</text>
<text x="44.4" y="108.4">B14</text>
<text x="44.4" y="110.8">B15</text>
<text x="44.4" y="113.3">A8</text>
<text x="54.3" y="113.3">B11</text>
<text x="54.9" y="108.4">3.3</text>
<text x="56.1" y="110.8">R</text>
<text x="58.4" y="109.6">37</text>
<text x="58.4" y="112.1">36</text>
<text x="63.1" y="112.1">A11</text>
<text x="83.3" y="108.4">IN</text>
<text x="93.9" y="110.8">GND</text>
<text x="98.6" y="109.6">1</text>
<text x="101.9" y="109.6">GND</text>
<text x="117.3" y="109.6">+5V</text>
<text x="122.2" y="109.6">C7</text>
<text x="129.6" y="109.6">10uF</text>
<text x="134.5" y="109.6">GND</text>
<text x="176.1" y="109.9">20 pin bot connector</text>
<text x="33.5" y="114.5">WR</text>
<text x="33.5" y="117">RD</text>
<text x="42.2" y="114.5">6</text>
<text x="42.2" y="117">7</text>
<text x="42.2" y="119.4">8</text>
<text x="44.4" y="115.8">A9</text>
<text x="44.4" y="118.2">A10</text>
<text x="54.5" y="115.8">B10</text>
<text x="54.9" y="118.2">B1</text>
<text x="58.4" y="114.5">35</text>
<text x="58.4" y="117">34</text>
<text x="58.4" y="119.4">33</text>
<text x="63.1" y="114.5">A10</text>
<text x="63.1" y="117">A1_3v</text>
<text x="63.1" y="119.4">A0_3v</text>
<text x="82.8" y="114.8">AMS1117-3.3</text>
<text x="117.3" y="114.5">+3.3V C8</text>
<text x="117.3" y="119.4">+3.3V C9</text>
<text x="129.6" y="114.5">10uF</text>
<text x="129.6" y="119.4">10uF</text>
<text x="134.5" y="114.5">GND</text>
<text x="134.5" y="119.4">GND</text>
<text x="169" y="119.4">RD</text>
<text x="176.1" y="115.2">XP2</text>
<text x="176.6" y="117.9">Цепь</text>
<text x="183" y="117.9">Контакт</text>
<text x="33.5" y="124.4">MREQ</text>
<text x="41.6" y="124.4">10</text>
<text x="42.2" y="121.9">9</text>
<text x="44.4" y="120.7">A11</text>
<text x="44.4" y="123.1">A12</text>
<text x="44.4" y="125.6">A15</text>
<text x="55.1" y="123.1">A7</text>
<text x="55.1" y="125.6">A6</text>
<text x="55.2" y="120.7">B0</text>
<text x="58.4" y="121.9">32</text>
<text x="58.4" y="124.4">31</text>
<text x="63.1" y="124.4">D6_3v</text>
<text x="63.1" y="121.9">D7_3v</text>
<text x="117.3" y="124.4">+3.3V C10</text>
<text x="129.6" y="124.4">10uF</text>
<text x="134.5" y="124.4">GND</text>
<text x="169" y="121.9">WR</text>
<text x="169" y="124.4">BUSA</text>
<text x="176.9" y="120.7">1</text>
<text x="176.9" y="123.1">2</text>
<text x="176.9" y="125.6">3</text>
<text x="33.5" y="129.3">A4</text>
<text x="33.5" y="131.7">A5</text>
<text x="33.5" y="126.8">A3</text>
<text x="41.4" y="126.8">11</text>
<text x="41.6" y="131.7">13</text>
<text x="41.6" y="129.3">12</text>
<text x="44.4" y="128.1">B3</text>
<text x="44.4" y="130.6">B4</text>
<text x="54.9" y="130.6">A4</text>
<text x="55.1" y="128.1">A5</text>
<text x="58.4" y="131.7">28</text>
<text x="58.4" y="129.3">29</text>
<text x="58.4" y="126.8">30</text>
<text x="63.1" y="131.7">D3_3v</text>
<text x="63.1" y="129.3">D4_3v</text>
<text x="63.1" y="126.8">D5_3v</text>
<text x="169" y="126.8">WAIT</text>
<text x="169" y="129.3">BSRQ</text>
<text x="169" y="131.7">RES</text>
<text x="176.9" y="128.1">4</text>
<text x="176.9" y="130.6">5</text>
<text x="33.5" y="134.2">A6</text>
<text x="33.5" y="136.7">A7</text>
<text x="41.5" y="134.2">14</text>
<text x="41.6" y="136.7">15</text>
<text x="44.4" y="133">B5</text>
<text x="44.4" y="135.5">B6</text>
<text x="44.4" y="137.9">B7</text>
<text x="54.8" y="137.9">A1</text>
<text x="55.1" y="135.5">A2</text>
<text x="55.1" y="133">A3</text>
<text x="58.4" y="136.7">26</text>
<text x="58.4" y="134.2">27</text>
<text x="63.1" y="136.7">D1_3v</text>
<text x="63.1" y="134.2">D2_3v</text>
<text x="169" y="134.2">M1</text>
<text x="169" y="136.7">RFSH</text>
<text x="176.9" y="133">6</text>
<text x="176.9" y="135.5">7</text>
<text x="176.9" y="137.9">8</text>
<text x="33.5" y="139.1">A8</text>
<text x="33.5" y="141.6">A9</text>
<text x="41.6" y="139.1">16</text>
<text x="41.6" y="141.6">17</text>
<text x="44.4" y="140.4">B8</text>
<text x="44.4" y="142.8">B9</text>
<text x="54.7" y="142.8">C15</text>
<text x="55.1" y="140.4">A0</text>
<text x="58.4" y="141.6">24</text>
<text x="58.4" y="139.1">25</text>
<text x="63.1" y="139.1">D0_3v</text>
<text x="63.1" y="141.6">M1_3v</text>
<text x="72.9" y="139.1">На плате BluePill необходимо замкнуть R4</text>
<text x="169" y="139.1">GND</text>
<text x="169" y="141.6">A0</text>
<text x="176.9" y="140.4">9</text>
<text x="176.9" y="142.8">10</text>
<text x="33.5" y="146.5">GND</text>
<text x="33.5" y="149">+3.3V</text>
<text x="33.5" y="144.1">+5V</text>
<text x="41.4" y="149">20</text>
<text x="41.6" y="146.5">19</text>
<text x="41.6" y="144.1">18</text>
<text x="44.4" y="147.8">G</text>
<text x="44.4" y="145.3">5V</text>
<text x="54.5" y="145.3">C14</text>
<text x="54.7" y="147.8">C13</text>
<text x="58.4" y="149">21</text>
<text x="58.4" y="146.5">22</text>
<text x="58.4" y="144.1">23 IORQ_3v</text>
<text x="63.1" y="146.5">ZRST</text>
<text x="111.3" y="147.8">+5V</text>
<text x="121.9" y="145.3">R6</text>
<text x="132" y="146.5">JUMP</text>
<text x="169" y="144.1">A1</text>
<text x="169" y="149">A3</text>
<text x="169" y="146.5">A2</text>
<text x="176.9" y="145.3">11</text>
<text x="176.9" y="147.8">12</text>
<text x="43.4" y="154.2">STM32F1_BluePill</text>
<text x="44.4" y="150.2">3.3</text>
<text x="54.9" y="150.2">VB</text>
<text x="112.4" y="151.5">TODO: Добавить джампер JUMP на землю</text>
<text x="121.9" y="150.3">4.7K</text>
<text x="169" y="151.5">A4</text>
<text x="169" y="153.9">A5</text>
<text x="176.9" y="150.2">13</text>
<text x="176.9" y="152.7">14</text>
<text x="176.9" y="155.2">15</text>
<text x="33.5" y="158.8">+3.3V</text>
<text x="33.5" y="161.3">D7_3v</text>
<text x="42" y="161.3">1</text>
<text x="42.2" y="158.8">2</text>
<text x="43.4" y="156.1">DD4</text>
<text x="43.9" y="160.1">VCCA</text>
<text x="53.6" y="160.1">VCCB</text>
<text x="58.5" y="161.3">20</text>
<text x="58.5" y="158.8">19</text>
<text x="63.1" y="158.8">+5V</text>
<text x="63.1" y="161.3">D7</text>
<text x="169" y="156.4">A6</text>
<text x="169" y="158.8">A7</text>
<text x="169" y="161.3">A8</text>
<text x="176.9" y="157.6">16</text>
<text x="176.9" y="160.1">17</text>
<text x="33.5" y="166.2">D5_3v</text>
<text x="33.5" y="163.7">D6_3v</text>
<text x="42" y="166.2">4</text>
<text x="42.2" y="163.7">3</text>
<text x="43.9" y="162.6">A1</text>
<text x="43.9" y="165">A2</text>
<text x="43.9" y="167.5">A3</text>
<text x="55.5" y="162.6">B1</text>
<text x="55.7" y="165">B2</text>
<text x="55.7" y="167.5">B3</text>
<text x="58.5" y="163.7">18</text>
<text x="58.5" y="166.2">17</text>
<text x="63.1" y="166.2">D5</text>
<text x="63.1" y="163.7">D6</text>
<text x="82.5" y="167.5">R3</text>
<text x="169" y="163.7">A9</text>
<text x="169" y="166.2">A10</text>
<text x="176.9" y="162.6">18</text>
<text x="176.9" y="165">19</text>
<text x="176.9" y="167.5">20</text>
<text x="33.5" y="171.2">D3_3v</text>
<text x="33.5" y="168.7">D4_3v</text>
<text x="33.5" y="173.6">D2_3v</text>
<text x="42.2" y="168.7">5</text>
<text x="42.2" y="171.2">6</text>
<text x="42.2" y="173.6">7</text>
<text x="43.9" y="169.9">A4</text>
<text x="43.9" y="172.4">A5</text>
<text x="55.5" y="169.9">B4</text>
<text x="55.7" y="172.4">B5</text>
<text x="58.5" y="168.7">16</text>
<text x="58.5" y="171.2">15</text>
<text x="58.5" y="173.6">14</text>
<text x="63.1" y="171.2">D3</text>
<text x="63.1" y="168.7">D4</text>
<text x="63.1" y="173.6">D2</text>
<text x="72.9" y="168.7">+3.3V</text>
<text x="82.5" y="172.4">4.7K</text>
<text x="97.6" y="168.7">LSOE</text>
<text x="176.1" y="171.4">20 pin bot connector</text>
<text x="33.5" y="178.6">D0_3v</text>
<text x="33.5" y="176.1">D1_3v</text>
<text x="42.2" y="176.1">8</text>
<text x="42.2" y="178.6">9</text>
<text x="43.9" y="174.9">A6</text>
<text x="43.9" y="177.3">A7</text>
<text x="43.9" y="179.8">A8</text>
<text x="55.7" y="174.9">B6</text>
<text x="55.7" y="177.3">B7</text>
<text x="55.7" y="179.8">B8</text>
<text x="58.5" y="176.1">13</text>
<text x="58.5" y="178.6">12</text>
<text x="63.1" y="178.6">D0</text>
<text x="63.1" y="176.1">D1</text>
<text x="72.9" y="176.1">BSRQ</text>
<text x="80.3" y="176.1">R2</text>
<text x="90.2" y="176.1">4.7K</text>
<text x="103.7" y="174.9">VT3</text>
<text x="103.7" y="177.4">BC847</text>
<text x="33.5" y="181">LSOE</text>
<text x="41.5" y="181">10</text>
<text x="43.9" y="182.2">OE</text>
<text x="54.5" y="182.2">GND</text>
<text x="58.5" y="181">11</text>
<text x="63.1" y="181">GND</text>
<text x="33.5" y="190.8">+3.3V</text>
<text x="42.2" y="190.8">2</text>
<text x="43.4" y="186.2">TXS0108EPWR</text>
<text x="43.4" y="188.1">DD5</text>
<text x="58.5" y="190.8">19</text>
<text x="63.1" y="190.8">+5V</text>
<text x="141.6" y="189.6">R8</text>
<text x="175.1" y="189.7">VT1</text>
<text x="33.5" y="193.3">A0_3v</text>
<text x="33.5" y="195.8">A1_3v</text>
<text x="42" y="193.3">1</text>
<text x="42.2" y="195.8">3</text>
<text x="43.9" y="194.6">A1</text>
<text x="43.9" y="197">A2</text>
<text x="43.9" y="192.1">VCCA</text>
<text x="53.6" y="192.1">VCCB</text>
<text x="55.5" y="194.6">B1</text>
<text x="55.7" y="197">B2</text>
<text x="58.5" y="193.3">20</text>
<text x="58.5" y="195.8">18</text>
<text x="63.1" y="193.3">A0</text>
<text x="63.1" y="195.8">A1</text>
<text x="130.9" y="192.1">+5V</text>
<text x="141.6" y="194.6">4.7K</text>
<text x="157.9" y="197.1">VT4</text>
<text x="175.1" y="192.2">BC847</text>
<text x="33.5" y="198.2">A5_3v</text>
<text x="33.5" y="203.2">IORQ_3v</text>
<text x="33.5" y="200.7">M1_3v</text>
<text x="42" y="198.2">4</text>
<text x="42.2" y="200.7">5</text>
<text x="42.2" y="203.2">6</text>
<text x="43.9" y="199.5">A3</text>
<text x="43.9" y="202">A4</text>
<text x="55.5" y="202">B4</text>
<text x="55.7" y="199.5">B3</text>
<text x="58.5" y="198.2">17</text>
<text x="58.5" y="200.7">16</text>
<text x="58.5" y="203.2">15</text>
<text x="63.1" y="198.2">A5</text>
<text x="63.1" y="203.2">IORQ</text>
<text x="63.1" y="200.7">M1</text>
<text x="79.2" y="202">+5V</text>
<text x="89.9" y="199.5">R5</text>
<text x="100" y="200.7">RES</text>
<text x="124.7" y="198.2">ROMBLK R7</text>
<text x="144.4" y="198.2">4.7K</text>
<text x="157.9" y="199.6">BC847</text>
<text x="176.4" y="198.2">RDR</text>
<text x="42.2" y="205.6">7</text>
<text x="42.2" y="208.1">8</text>
<text x="43.9" y="204.4">A5</text>
<text x="43.9" y="206.9">A6</text>
<text x="43.9" y="209.3">A7</text>
<text x="55.7" y="204.4">B5</text>
<text x="55.7" y="206.9">B6</text>
<text x="55.7" y="209.3">B7</text>
<text x="58.5" y="205.6">14</text>
<text x="58.5" y="208.1">13</text>
<text x="72.9" y="208.1">ZRST</text>
<text x="80.3" y="208.1">R4</text>
<text x="89.9" y="204.4">4.7K</text>
<text x="92.6" y="208.1">4.7K</text>
<text x="106.1" y="206.9">VT2</text>
<text x="106.1" y="209.5">BC847</text>
<text x="33.5" y="213">LSOE</text>
<text x="41.5" y="213">10</text>
<text x="42.2" y="210.6">9</text>
<text x="43.9" y="214.2">OE</text>
<text x="43.9" y="211.8">A8</text>
<text x="54.5" y="214.2">GND</text>
<text x="55.7" y="211.8">B8</text>
<text x="58.5" y="210.6">12</text>
<text x="58.5" y="213">11</text>
<text x="63.1" y="213">GND</text>
<text x="43.4" y="218.2">TXS0108EPWR</text>
<text x="166.5" y="220.4">C1</text>
<text x="79.2" y="226.6">+5V</text>
<text x="89.9" y="224.1">R1</text>
<text x="97.6" y="225.3">IORQ</text>
<text x="159.1" y="227.8">3.3pF ... 30pF</text>
<text x="161.6" y="222.9">IORQ</text>
<text x="75.4" y="232.7">Подтяжка IORQ к +5В нужна для П2.2</text>
<text x="89.9" y="229.1">4.7K</text>
<text x="151.7" y="232.7">Конденсатор на IORQ устраняет сбои чтения 7ffd</text>
</g>
</svg>
